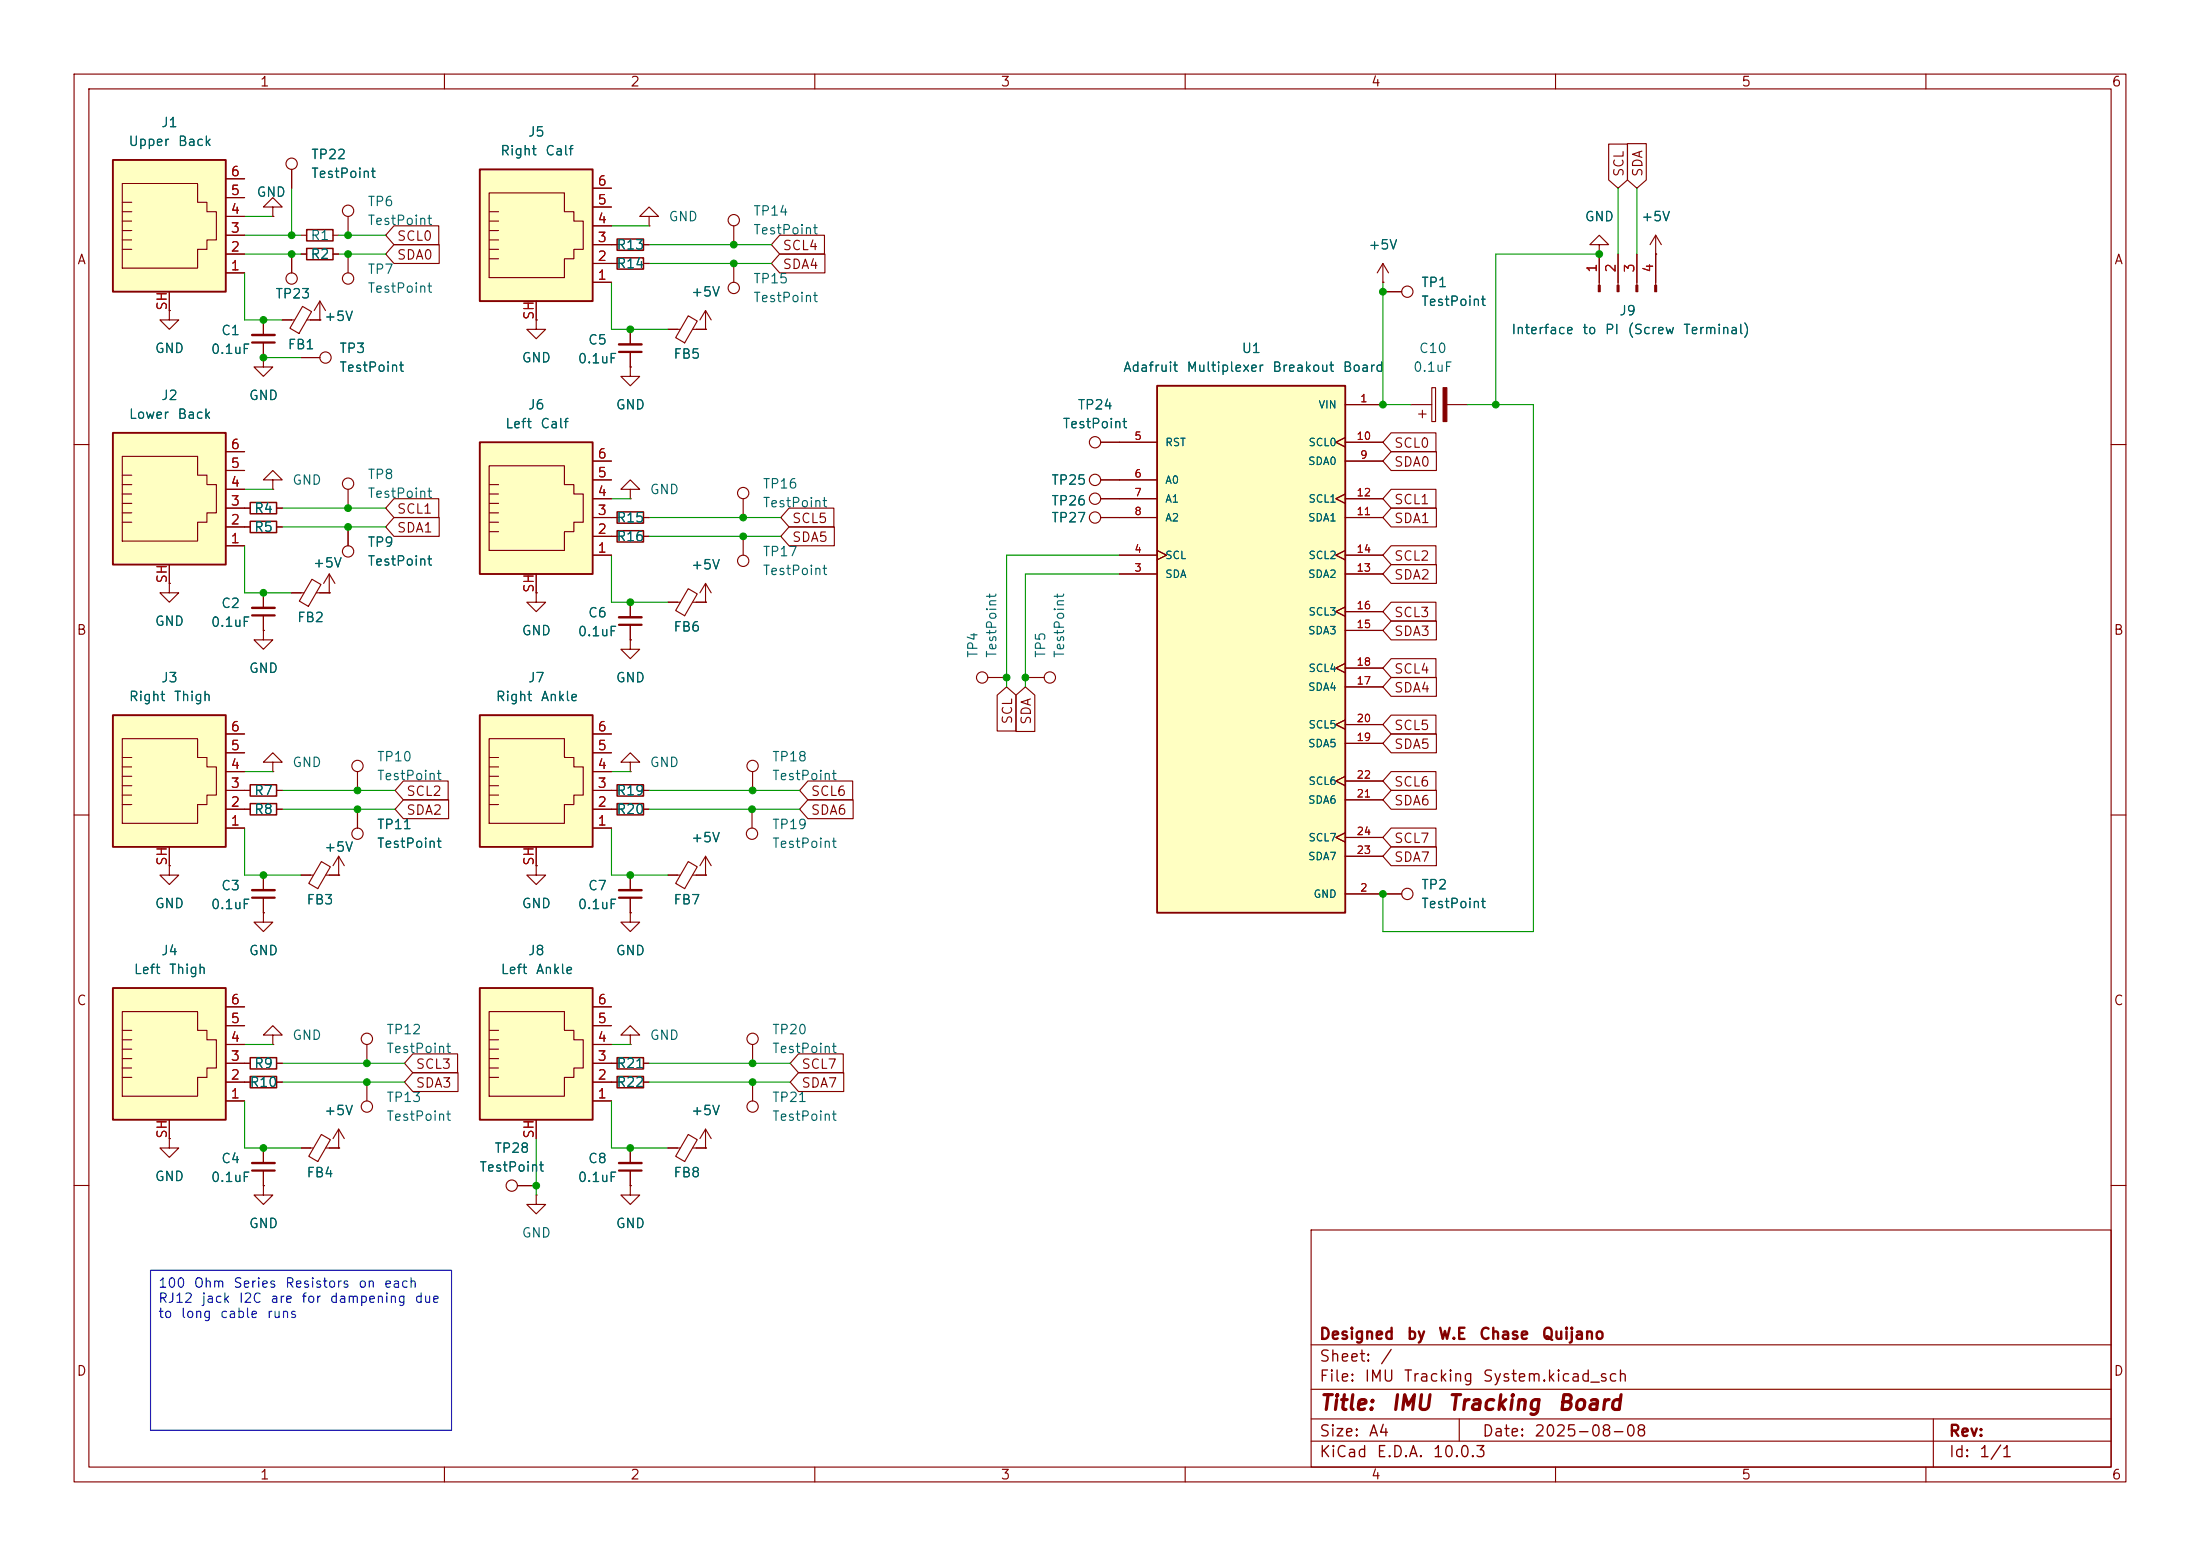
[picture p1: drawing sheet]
<svg xmlns="http://www.w3.org/2000/svg" width="297mm" height="210mm" viewBox="0 0 297 210" stroke-linecap="round" stroke-linejoin="round" font-family="sans-serif">
<g fill="none" stroke="#840000" stroke-width=".15">
<path d="M10 10h277v190h-277zM12 12h273v186h-273zM60 10v2M110 10v2M160 10v2M210 10v2M260 10v2M99.1 35.6v2.5M215.9 33h1.3l-1.3-1.2-1.3 1.2h1.3v1.3M215.9 34.3h.1M223.5 34.3h.1M223.5 31.8l-.7 1.2"/>
<path d="M223.5 31.8l.8 1.2M223.5 31.8v2.5M148.6 59.7h2.5M10 60h2M47 71.1v2.6M148.6 67.3h2.5M148.6 69.9h2.5M285 60h2M133.3 91.4h2.6M138.4 91.4h2.6M10 110h2M33 109.2h.8"/>
<path d="M37.3 109.2h.8M285 110h2M36.8 139.7h1.3l-1.3-1.3-1.2 1.3h1.2v1.3M186.7 120.7h2.5M22.9 153.7v1.2h1.2l-1.2 1.3-1.3-1.3h1.3M22.9 153.7h.1M33 143.5h.8M33 146.1h.8M35.6 154.9v2.1M35.6 158v2M36.8 141h.1M37.3 143.5h.8"/>
<path d="M37.3 146.1h.8M40.6 154.9h1.7M43.4 153.1l1.2 .7-1.7 3-1.2-.7zM44 154.9h1.7M45.7 154.9h.1M45.7 152.4l-.7 1.3M45.7 152.4l.8 1.3M45.7 152.4v2.5M49.5 141v2.5M49.5 146.1v2.5M10 160h2M35.6 160v1.3h1.2l-1.2 1.3-1.3-1.3h1.3"/>
<path d="M35.6 160h.1M177 166h108v32h-108zM285 160h2M60 198v2M110 198v2M160 198v2M177 194.5h108M177 191.5h108M177 187.5h108M177 181.5h108M197 191.5v3M210 198v2"/>
<path d="M260 198v2M261 191.5v6.5"/>
<circle cx="99.1" cy="38.9" r=".76"/>
<circle cx="147.8" cy="59.7" r=".76"/>
<circle cx="47" cy="74.4" r=".76"/>
<circle cx="147.8" cy="69.8" r=".76"/>
<circle cx="147.8" cy="67.3" r=".76"/>
<circle cx="132.6" cy="91.4" r=".76"/>
<circle cx="141.7" cy="91.4" r=".76"/>
<circle cx="190" cy="120.6" r=".76"/>
<circle cx="49.5" cy="140.2" r=".76"/>
<circle cx="49.5" cy="149.4" r=".76"/>
</g>
<path d="M34 158h3.1" fill="none" stroke="#840000" stroke-width=".3"/>
<path d="M34 157h3.1" fill="none" stroke="#840000" stroke-width=".33"/>
<path d="M33.8 108.5h3.5v1.5h-3.5zM33.8 142.7h3.5v1.6h-3.5zM33.8 145.3h3.5v1.5h-3.5z" fill="none" stroke="#840000" stroke-width=".2"/>
<path d="M15.2 133.4h15.3v17.7h-15.3z" fill="#ffffc2"/>
<g fill="none" stroke="#840000" stroke-width=".15">
<path d="M87.6 29.2h1.3l-1.3-1.3-1.2 1.3h1.2v1.3M87.6 30.5h.1M186.7 38.1h.1M186.7 35.6l-.8 1.2M186.7 35.6l.8 1.2M186.7 35.6v2.5M186.7 39.4h2.5M215.9 34.3v4.2M218.4 34.3v4.2M221 34.3v4.2M223.5 34.3v4.2M190.5 54.6h2.8"/>
<path d="M191.5 55.9h1M192 55.4v1M193.3 52.3h.5v4.6h-.5zM195.3 54.6h2.8M148.6 64.8h2.5M22.9 116.8v1.3h1.2l-1.2 1.3-1.3-1.3h1.3M22.9 116.8h.1M35.6 118.1v2M36.8 102.9h1.3l-1.3-1.3-1.2 1.3h1.2v1.2M36.8 104.1h.1M40.6 118.1h1.7M43.4 116.3l1.2 .7-1.7 2.9-1.2-.7z"/>
<path d="M44 118.1h1.7M45.7 118.1h.1M45.7 115.6l-.7 1.2M45.7 115.6l.8 1.2M45.7 115.6v2.5M48.3 104.1v2.6M48.3 109.2v2.6M16.5 136.5h10.2v2.6h1.2v1.2h1.3v3.8h-1.3v1.3h-1.2v2.6h-10.2zM16.5 139.1h1.3M30.5 138.4h2.5M30.5 135.9h2.5M35.6 123.2v1.3h1.2l-1.2 1.2-1.3-1.2h1.3"/>
<path d="M35.6 123.2h.1M35.6 121.2v2M16.5 140.3h1.3M16.5 141.6h1.3M16.5 142.9h1.3M16.5 144.1h1.3M16.5 145.4h1.3M22.9 151.1v2.6M30.5 148.6h2.5M30.5 146.1h2.5M30.5 143.5h2.5M30.5 141h2.5"/>
<circle cx="190" cy="39.4" r=".76"/>
<circle cx="147.8" cy="64.8" r=".76"/>
<circle cx="48.3" cy="103.4" r=".76"/>
<circle cx="48.3" cy="112.5" r=".76"/>
</g>
<path d="M15.2 133.4h15.3v17.7h-15.3z" fill="none" stroke="#840000" stroke-width=".25"/>
<g fill="#840000" stroke="#840000" stroke-width=".15">
<path d="M215.8 38.5h.2v.9h-.2z"/>
<path d="M218.3 38.5h.3v.9h-.3z"/>
<path d="M220.9 38.5h.2v.9h-.2z"/>
<path d="M223.4 38.5h.2v.9h-.2z"/>
<path d="M194.8 52.3h.5v4.6h-.5z"/>
</g>
<path d="M34 121.2h3.1" fill="none" stroke="#840000" stroke-width=".3"/>
<path d="M34 120.1h3.1" fill="none" stroke="#840000" stroke-width=".33"/>
<path d="M156.2 52.1h25.4v71.1h-25.4z" fill="#ffffc2"/>
<path d="M156.2 52.1h25.4v71.1h-25.4z" fill="none" stroke="#840000" stroke-width=".25"/>
<g fill="none" stroke="#840000" stroke-width=".15">
<path d="M35.6 43.2v2M35.6 46.2v2.1M151.1 59.7h5.1M181.6 59.1l-1.3 .6 1.3 .6M181.6 54.6h5.1M181.6 59.7h5.1M151.1 77.5h5.1M151.1 74.9h5.1M151.1 64.8h5.1M151.1 67.3h5.1M151.1 69.9h5.1M156.2 74.3l1.3 .6-1.3 .7"/>
<path d="M181.6 66.7l-1.3 .6 1.3 .6M181.6 74.3l-1.3 .6 1.3 .7M181.6 77.5h5.1M181.6 74.9h5.1M181.6 67.3h5.1M181.6 69.9h5.1M181.6 62.2h5.1M181.6 81.9l-1.3 .7 1.3 .6M181.6 89.5l-1.3 .7 1.3 .6M181.6 97.2l-1.3 .6 1.3 .6M181.6 85.1h5.1M181.6 82.6h5.1"/>
<path d="M181.6 92.7h5.1M181.6 90.2h5.1M181.6 97.8h5.1M72.4 116.8v1.3h1.3l-1.3 1.3-1.3-1.3h1.3M72.4 116.8h.1M181.6 104.8l-1.3 .6 1.3 .6M181.6 112.4l-1.3 .6 1.3 .7M181.6 100.3h5.1M181.6 108h5.1M181.6 105.4h5.1M181.6 115.6h5.1M181.6 113h5.1"/>
<path d="M181.6 120.7h5.1"/>
</g>
<path d="M34 46.2h3.1" fill="none" stroke="#840000" stroke-width=".3"/>
<path d="M34 45.2h3.1" fill="none" stroke="#840000" stroke-width=".33"/>
<path d="M64.8 96.5h15.2v17.8h-15.2z" fill="#ffffc2"/>
<g fill="none" stroke="#840000" stroke-width=".15">
<path d="M22.9 41.9v1.3h1.2l-1.2 1.3-1.3-1.3h1.3M22.9 41.9h.1M35.6 48.3v1.2h1.2l-1.2 1.3-1.3-1.3h1.3M35.6 48.3h.1M66 99.7h10.2v2.5h1.3v1.3h1.2v3.8h-1.2v1.3h-1.3v2.5h-10.2zM72.4 80v1.3h1.3l-1.3 1.3-1.3-1.3h1.3M72.4 80h.1M80 99.1h2.5M85.1 86.4v1.2h1.3l-1.3 1.3-1.3-1.3h1.3M85.1 86.4h.1M85.1 81.3v2M85.1 84.3v2.1"/>
<path d="M66 103.5h1.3M66 104.8h1.3M66 106h1.3M66 107.3h1.3M66 108.6h1.3M66 102.2h1.3M72.4 114.3v2.5M80 111.8h2.5M80 109.2h3.3M80 106.7h3.3M80 104.1h2.5M80 101.6h2.5"/>
<path d="M85.1 102.9h1.3l-1.3-1.3-1.3 1.3h1.3v1.2M85.1 104.1h.1M86.9 109.2h.7M86.9 106.7h.7M90.2 118.1h1.6M92.9 116.3l1.2 .7-1.7 2.9-1.2-.7zM93.5 118.1h1.7"/>
</g>
<path d="M64.8 96.5h15.2v17.8h-15.2z" fill="none" stroke="#840000" stroke-width=".25"/>
<path d="M83.6 84.3h3" fill="none" stroke="#840000" stroke-width=".3"/>
<path d="M83.6 83.3h3" fill="none" stroke="#840000" stroke-width=".33"/>
<path d="M83.3 108.5h3.6v1.5h-3.6zM83.3 105.9h3.6v1.5h-3.6z" fill="none" stroke="#840000" stroke-width=".2"/>
<path d="M15.2 58.4h15.3v17.8h-15.3z" fill="#ffffc2"/>
<g fill="none" stroke="#840000" stroke-width=".15">
<path d="M36.8 27.9h1.3l-1.3-1.2-1.2 1.2h1.2v1.3M36.8 29.2h.1M99.1 30.5v2.5M16.5 65.4h1.3M16.5 66.7h1.3M16.5 67.9h1.3M16.5 69.2h1.3M16.5 70.5h1.3M16.5 61.6h10.2v2.5h1.2v1.3h1.3v3.8h-1.3v1.3h-1.2v2.5h-10.2zM16.5 64.1h1.3M22.9 76.2v2.5M30.5 73.7h2.5"/>
<path d="M30.5 71.1h2.5M30.5 68.6h2.5M30.5 66h2.5M30.5 63.5h2.5M30.5 61h2.5M100.3 67.3v2.6M100.3 72.4v2.5M33 106.7h.8M37.3 106.7h.8M95.2 118.1h.1M95.2 115.6l-.7 1.2M95.2 115.6l.8 1.2"/>
<path d="M95.2 115.6v2.5M101.6 104.1v2.6"/>
<circle cx="99.1" cy="29.7" r=".76"/>
<circle cx="100.3" cy="75.7" r=".76"/>
<circle cx="100.3" cy="66.5" r=".76"/>
<circle cx="101.6" cy="103.4" r=".76"/>
</g>
<path d="M15.2 58.4h15.3v17.8h-15.3z" fill="none" stroke="#840000" stroke-width=".25"/>
<path d="M33.8 105.9h3.5v1.5h-3.5z" fill="none" stroke="#840000" stroke-width=".2"/>
<path d="M15.2 21.6h15.3v17.8h-15.3z" fill="#ffffc2"/>
<g fill="none" stroke="#840000" stroke-width=".15">
<path d="M16.5 28.6h1.3M16.5 29.8h1.3M16.5 31.1h1.3M16.5 32.4h1.3M16.5 33.7h1.3M16.5 24.8h10.2v2.5h1.2v1.3h1.3v3.8h-1.3v1.3h-1.2v2.5h-10.2zM16.5 27.3h1.3M22.9 39.4v2.5M30.5 36.8h2.5M30.5 34.3h2.5M30.5 31.8h2.5M30.5 29.2h2.5"/>
<path d="M30.5 26.7h2.5M30.5 24.1h2.5M39.4 34.3v2.5M38.1 43.2h1.7M40.8 41.4l1.3 .7-1.7 2.9-1.3-.7zM41.4 43.2h1.8M82.5 72.4h.8M82.5 69.9h.8M85.1 66h1.3l-1.3-1.2-1.3 1.2h1.3v1.3M85.1 67.3h.1M86.9 72.4h.7M86.9 69.9h.7"/>
<path d="M92.9 79.5l1.2 .7-1.7 2.9-1.2-.7zM95.2 78.7l-.7 1.3M95.2 78.7l.8 1.3M95.2 78.7v2.6M90.2 81.3h1.6M93.5 81.3h1.7M95.2 81.3h.1M85.1 118.1v2M101.5 109.2v2.6M85.1 121.2v2M82.5 143.5h.8M86.9 143.5h.7"/>
<circle cx="39.4" cy="37.6" r=".76"/>
<circle cx="101.5" cy="112.5" r=".76"/>
</g>
<path d="M15.2 21.6h15.3v17.8h-15.3z" fill="none" stroke="#840000" stroke-width=".25"/>
<path d="M83.3 71.6h3.6v1.6h-3.6zM83.3 69.1h3.6v1.5h-3.6zM83.3 142.7h3.6v1.6h-3.6z" fill="none" stroke="#840000" stroke-width=".2"/>
<path d="M83.6 121.2h3" fill="none" stroke="#840000" stroke-width=".3"/>
<path d="M83.6 120.1h3" fill="none" stroke="#840000" stroke-width=".33"/>
<path d="M64.8 133.4h15.2v17.7h-15.2z" fill="#ffffc2"/>
<g fill="none" stroke="#840000" stroke-width=".15">
<path d="M39.4 22.9v2.5M40.6 31.8h.8M40.6 34.3h.8M45 31.8h.7M45 34.3h.7M47 29.2v2.6M47 34.3v2.5M40.6 48.3h2.6M43.2 43.2h.1M43.2 40.6l-.8 1.3M43.2 40.6l.7 1.3M43.2 40.6v2.6"/>
<path d="M72.4 43.2v1.3h1.3l-1.3 1.2-1.3-1.2h1.3M72.4 43.2h.1M85.1 49.5v1.3h1.3l-1.3 1.3-1.3-1.3h1.3M85.1 49.5h.1M85.1 44.5v2M85.1 47.5v2M44.4 77.5l-.7 1.2M44.4 77.5l.8 1.2M44.4 77.5v2.5M44.4 80h.1M66 136.5h10.2v2.6h1.3v1.2h1.2v3.8h-1.2v1.3h-1.3v2.6h-10.2zM66 139.1h1.3"/>
<path d="M80 138.4h2.5M80 135.9h2.5M85.1 123.2v1.3h1.3l-1.3 1.2-1.3-1.2h1.3M85.1 123.2h.1M85.1 139.7h1.3l-1.3-1.3-1.3 1.3h1.3v1.3M66 140.3h1.3M66 141.6h1.3M66 142.9h1.3M66 144.1h1.3M66 145.4h1.3M72.4 151.1v2.6M80 148.6h2.5"/>
<path d="M80 146.1h3.3M80 143.5h2.5M80 141h2.5M85.1 141h.1M85.1 154.9v2.1M85.1 158v2M86.9 146.1h.7M90.2 154.9h1.6M92.9 153.1l1.2 .7-1.7 3-1.2-.7zM93.5 154.9h1.7M95.2 154.9h.1M95.2 152.4l-.7 1.3"/>
<path d="M95.2 152.4l.8 1.3M95.2 152.4v2.5M69.8 160h2.6M72.4 161.3v1.3h1.3l-1.3 1.2-1.3-1.2h1.3M72.4 161.3h.1M85.1 160v1.3h1.3l-1.3 1.3-1.3-1.3h1.3M85.1 160h.1"/>
<circle cx="39.4" cy="22.1" r=".76"/>
<circle cx="47" cy="28.4" r=".76"/>
<circle cx="47" cy="37.6" r=".76"/>
<circle cx="43.9" cy="48.3" r=".76"/>
<circle cx="69.1" cy="160" r=".76"/>
</g>
<path d="M64.8 133.4h15.2v17.7h-15.2z" fill="none" stroke="#840000" stroke-width=".25"/>
<path d="M41.4 31h3.6v1.5h-3.6zM41.4 33.5h3.6v1.6h-3.6zM83.3 145.3h3.6v1.5h-3.6z" fill="none" stroke="#840000" stroke-width=".2"/>
<path d="M83.6 47.5h3M83.6 158h3" fill="none" stroke="#840000" stroke-width=".3"/>
<path d="M83.6 46.5h3M83.6 157h3" fill="none" stroke="#840000" stroke-width=".33"/>
<path d="M15.2 96.5h15.3v17.8h-15.3z" fill="#ffffc2"/>
<g fill="none" stroke="#840000" stroke-width=".15">
<path d="M16.5 99.7h10.2v2.5h1.2v1.3h1.3v3.8h-1.3v1.3h-1.2v2.5h-10.2zM30.5 99.1h2.5M16.5 103.5h1.3M16.5 104.8h1.3M16.5 106h1.3M16.5 107.3h1.3M16.5 108.6h1.3M16.5 102.2h1.3M22.9 114.3v2.5M30.5 111.8h2.5M30.5 109.2h2.5M30.5 106.7h2.5"/>
<path d="M30.5 104.1h2.5M30.5 101.6h2.5M101.6 141v2.5M101.6 146.1v2.5"/>
<circle cx="101.6" cy="149.4" r=".76"/>
<circle cx="101.6" cy="140.2" r=".76"/>
</g>
<path d="M15.2 96.5h15.3v17.8h-15.3z" fill="none" stroke="#840000" stroke-width=".25"/>
<path d="M64.8 59.7h15.2v17.8h-15.2z" fill="#ffffc2"/>
<g fill="none" stroke="#840000" stroke-width=".15">
<path d="M82.5 35.6h.8M86.9 35.6h.7M22.9 78.7v1.3h1.2l-1.2 1.3-1.3-1.3h1.3M22.9 78.7h.1M66 66.7h1.3M66 67.9h1.3M66 69.2h1.3M66 70.5h1.3M66 71.8h1.3M66 62.9h10.2v2.5h1.3v1.3h1.2v3.8h-1.2v1.3h-1.3v2.5h-10.2zM66 65.4h1.3M72.4 77.5v2.5"/>
<path d="M80 74.9h2.5M80 72.4h2.5M80 69.9h2.5M80 67.3h2.5M80 64.8h2.5M80 62.2h2.5M35.6 85.1v1.3h1.2l-1.2 1.2-1.3-1.2h1.3M35.6 85.1h.1M35.6 80v2M35.6 83.1v2"/>
</g>
<path d="M64.8 59.7h15.2v17.8h-15.2z" fill="none" stroke="#840000" stroke-width=".25"/>
<path d="M83.3 34.8h3.6v1.5h-3.6z" fill="none" stroke="#840000" stroke-width=".2"/>
<path d="M34 83.1h3.1" fill="none" stroke="#840000" stroke-width=".3"/>
<path d="M34 82h3.1" fill="none" stroke="#840000" stroke-width=".33"/>
<path d="M64.8 22.9h15.2v17.7h-15.2z" fill="#ffffc2"/>
<g fill="none" stroke="#840000" stroke-width=".15">
<path d="M217.2 19.4h2.5v4.9l-1.3 1.1-1.2-1.1zM219.7 19.4h2.6v4.9l-1.3 1.1-1.3-1.1zM22.9 39.4v2.5M30.5 34.3h2.5M30.5 36.8h2.5M30.5 31.8h2.5M30.5 29.2h2.5M30.5 26.7h2.5M30.5 24.1h2.5M36.8 29.2h.1M39.4 22.9v2.5M39.4 34.3v2.5"/>
<path d="M40.6 34.3h.8M45 34.3h.7M53.2 33h6.1v2.6h-6.1l-1.1-1.3zM53.2 30.5h6v2.5h-6l-1.1-1.2zM66 29.8h1.3M66 31.1h1.3M66 32.4h1.3M66 33.7h1.3M66 34.9h1.3M66 26h10.2v2.6h1.3v1.2h1.2v3.9h-1.2v1.2h-1.3v2.6h-10.2zM66 28.6h1.3M80 38.1h2.5"/>
<path d="M80 35.6h3.3M80 33h3.3M80 30.5h2.5M80 27.9h2.5M80 25.4h2.5M86.9 35.6h.7M86.9 33h.7M105.3 34.3h6.1v2.5h-6.1l-1.2-1.2zM105.3 31.7h6v2.6h-6l-1.2-1.3zM186.7 38.1h.1M186.7 39.4h2.5M215.9 34.3h.1"/>
<path d="M215.9 34.3v3.8M218.4 34.3v3.8M221 34.3v3.8M223.5 34.3h.1M223.5 34.3v3.8M22.9 41.9h.1M35.6 48.3h.1M35.6 43.2v2M35.6 46.2v2.1M38.1 43.2h1.3M40.6 48.3h2.6M41.9 43.2h1.3"/>
<path d="M43.2 43.2h.1M72.4 43.2h.1M72.4 40.6v2.6M85.1 49.5h.1M85.1 44.5v2M85.1 47.5v2M90.2 44.5h1.6M92.9 42.6l1.2 .7-1.7 3-1.2-.7zM93.5 44.5h1.7M95.2 44.5h.1M95.2 41.9l-.7 1.3M95.2 41.9l.8 1.3"/>
<path d="M95.2 41.9v2.6M148.6 59.7h7.6M181.6 59.1l-1.3 .6 1.3 .6M181.6 54.6h5.1M181.6 59.7h5.1M187.8 58.4h6.1v2.6h-6.1l-1.1-1.3zM22.9 78.7h.1M22.9 76.2v2.5M30.5 68.6h3.3M30.5 71.1h3.3M30.5 73.7h2.5M30.5 66h2.5"/>
<path d="M30.5 63.5h2.5M30.5 61h2.5M36.8 64.8h1.3l-1.3-1.3-1.2 1.3h1.2v1.2M36.8 66h.1M37.3 68.6h.8M37.3 71.1h.8M42.1 78.2l1.2 .7-1.7 2.9-1.2-.7zM47 66v2.6M47 71.1v2.6M53.2 69.8h6.1v2.6h-6.1l-1.1-1.3zM53.2 67.3h6v2.6h-6l-1.1-1.3zM72.4 77.5v2.5"/>
<path d="M80 72.4h3.3M80 69.9h3.3M80 74.9h2.5M80 67.3h2.5M80 64.8h2.5M80 62.2h2.5M86.9 72.4h.7M86.9 69.9h.7M106.5 68.6h6.1v2.5h-6.1l-1.1-1.2zM106.5 71.1h6.1v2.6h-6.1l-1.1-1.3zM148.6 69.9h7.6M148.6 67.3h7.6"/>
<path d="M148.6 64.8h7.6M151.1 74.9h5.1M151.1 77.5h5.1M156.2 74.3l1.3 .6-1.3 .7M181.6 66.7l-1.3 .6 1.3 .6M181.6 74.3l-1.3 .6 1.3 .7M181.6 69.9h5.1M181.6 74.9h5.1M181.6 67.3h5.1M181.6 62.2h5.1M181.6 77.5h5.1M187.8 66h6.1v2.6h-6.1l-1.1-1.3z"/>
<path d="M187.8 61h6.1v2.5h-6.1l-1.1-1.3zM187.8 68.6h6.1v2.5h-6.1l-1.1-1.2zM187.8 73.7h6.1v2.5h-6.1l-1.1-1.3zM187.8 76.2h6.1v2.5h-6.1l-1.1-1.2zM30.5 99.1h2.5M35.6 85.1h.1M35.6 80v2M35.6 83.1v2M39.4 80h1.6M42.7 80h1.7M44.4 80h.1M72.4 80h.1"/>
<path d="M80 99.1h2.5M85.1 86.4h.1M85.1 81.3v2M85.1 84.3v2.1M90.2 81.3h1.2M94 81.3h1.2M95.2 81.3h.1M134.6 93.8l1.3-1.1 1.3 1.1v4.9h-2.6zM137.2 93.8l1.2-1.1 1.3 1.1v4.9h-2.5zM181.6 81.9l-1.3 .7 1.3 .6M181.6 89.5l-1.3 .7 1.3 .6M181.6 97.2l-1.3 .6 1.3 .6"/>
<path d="M181.6 85.1h5.1M181.6 82.6h5.1M181.6 92.7h5.1M181.6 90.2h5.1M181.6 97.8h5.1M187.8 91.4h6.1v2.6h-6.1l-1.1-1.3zM187.8 96.5h6.1v2.6h-6.1l-1.1-1.3zM187.8 88.9h6.1v2.5h-6.1l-1.1-1.2zM187.8 83.8h6.1v2.6h-6.1l-1.1-1.3zM187.8 81.3h6.1v2.5h-6.1l-1.1-1.2zM187.8 99.1h6.1v2.5h-6.1l-1.1-1.3zM22.9 116.8h.1"/>
<path d="M22.9 114.3v2.5M30.5 111.8h2.5M30.5 109.2h3.3M30.5 106.7h3.3M30.5 104.1h2.5M30.5 101.6h2.5M35.6 118.1v2M37.3 109.2h.8M37.3 106.7h.8M40.6 118.1h1.3M44.4 118.1h1.3M45.7 118.1h.1"/>
<path d="M48.3 109.2v2.6M54.5 105.4h6v2.6h-6l-1.2-1.3zM54.5 107.9h6.1v2.6h-6.1l-1.2-1.3zM72.4 116.8h.1M72.4 114.3v2.5M80 111.8h2.5M80 109.2h3.3M80 106.7h3.3M80 104.1h2.5M80 101.6h2.5M85.1 118.1v2M86.9 109.2h.7"/>
<path d="M86.9 106.7h.7M90.2 118.1h1.2M94 118.1h1.2M95.2 118.1h.1M109.1 105.4h6v2.6h-6l-1.2-1.3zM109.1 107.9h6.1v2.6h-6.1l-1.2-1.3zM181.6 104.8l-1.3 .6 1.3 .6M181.6 112.4l-1.3 .6 1.3 .7M181.6 100.3h5.1M181.6 108h5.1M181.6 105.4h5.1M181.6 115.6h5.1"/>
<path d="M181.6 113h5.1M187.8 111.8h6.1v2.5h-6.1l-1.1-1.3zM187.8 114.3h6.1v2.5h-6.1l-1.1-1.2zM187.8 104.1h6.1v2.6h-6.1l-1.1-1.3zM187.8 106.7h6.1v2.5h-6.1l-1.1-1.2zM30.5 138.4h2.5M30.5 135.9h2.5M35.6 123.2h.1M35.6 121.2v2M80 138.4h2.5M80 135.9h2.5M85.1 123.2h.1"/>
<path d="M85.1 121.2v2M181.6 120.7h7.6M22.9 153.7h.1M22.9 151.1v2.6M30.5 143.5h3.3M30.5 146.1h3.3M30.5 148.6h2.5M30.5 141h2.5M35.6 154.9v2.1M35.6 158v2M37.3 143.5h.8M37.3 146.1h.8"/>
<path d="M40.6 154.9h1.3M44.4 154.9h1.3M45.7 154.9h.1M55.7 142.2h6.1v2.6h-6.1l-1.1-1.3zM55.7 144.8h6.1v2.5h-6.1l-1.1-1.2zM72.4 151.1v2.6M80 143.5h3.3M80 146.1h3.3M80 148.6h2.5M80 141h2.5M85.1 154.9v2.1M85.1 158v2"/>
<path d="M86.9 143.5h.7M86.9 146.1h.7M90.2 154.9h1.2M94 154.9h1.2M95.2 154.9h.1M107.8 144.8h6.1v2.5h-6.1l-1.1-1.2zM107.8 142.2h6v2.6h-6l-1.1-1.3zM35.6 160h.1M69.8 160h2.6M85.1 160h.1"/>
<circle cx="47" cy="65.3" r=".76"/>
</g>
<path d="M64.8 22.9h15.2v17.7h-15.2z" fill="none" stroke="#840000" stroke-width=".25"/>
<path d="M83.3 32.3h3.6v1.5h-3.6zM33.8 67.8h3.5v1.5h-3.5zM33.8 70.4h3.5v1.5h-3.5z" fill="none" stroke="#840000" stroke-width=".2"/>
<g fill="none" stroke="#009600" stroke-width=".15">
<path d="M33 31.8h7.6M33 34.3h7.6M33 36.8v6.4h5.1M33 29.2h3.8M39.4 25.4v6.4M45.7 31.8h6.4M45.7 34.3h6.4M82.5 38.1v6.4h7.7M82.5 30.5h5.1M87.6 33h16.5M87.6 35.6h16.5M186.7 38.1v16.5h3.8"/>
<path d="M215.9 34.3h-14v20.3M218.4 25.4v8.9M221 25.4v8.9M35.6 48.3h5M198.1 54.6h8.9v71.1h-20.3v-5M33 73.7v6.3h6.4M33 66h3.8M38.1 71.1h14M38.1 68.6h14M82.5 74.9v6.4h7.7M82.5 67.3h2.6M87.6 69.9h17.8"/>
<path d="M87.6 72.4h17.8M151.1 74.9h-15.2v17.8M151.1 77.5h-12.7v15.2M33 111.8v6.3h7.6M33 104.1h3.8M38.1 106.7h15.2M38.1 109.2h15.2M82.5 111.8v6.3h7.7M82.5 104.1h2.6M87.6 106.7h20.3M87.6 109.2h20.3M33 148.6v6.3h7.6"/>
<path d="M33 141h3.8M38.1 146.1h16.5M38.1 143.5h16.5M72.4 153.7v7.6M82.5 148.6v6.3h7.7M82.5 141h2.6M87.6 146.1h19.1M87.6 143.5h19.1"/>
</g>
<path d="M20.3 171.5h40.7v21.5h-40.7z" fill="none" stroke="#0000c2" stroke-width=".15"/>
<g fill="#009600" stroke="#009600" stroke-width=".14">
<circle cx="49.5" cy="146.1" r=".46"/>
<circle cx="35.6" cy="154.9" r=".46"/>
<circle cx="49.5" cy="143.5" r=".46"/>
<circle cx="35.6" cy="118.1" r=".46"/>
<circle cx="48.3" cy="109.2" r=".46"/>
<circle cx="48.3" cy="106.7" r=".46"/>
<circle cx="85.1" cy="118.1" r=".46"/>
<circle cx="101.5" cy="109.2" r=".46"/>
<circle cx="101.6" cy="106.7" r=".46"/>
<circle cx="72.4" cy="160" r=".46"/>
<circle cx="101.6" cy="146.1" r=".46"/>
<circle cx="101.6" cy="143.5" r=".46"/>
<circle cx="85.1" cy="154.9" r=".46"/>
<circle cx="35.6" cy="80" r=".46"/>
<circle cx="47" cy="68.6" r=".46"/>
<circle cx="47" cy="71.1" r=".46"/>
<circle cx="100.3" cy="72.4" r=".46"/>
<circle cx="100.3" cy="69.9" r=".46"/>
<circle cx="85.1" cy="81.3" r=".46"/>
<circle cx="85.1" cy="44.5" r=".46"/>
<circle cx="47" cy="31.8" r=".46"/>
<circle cx="39.4" cy="34.3" r=".46"/>
<circle cx="47" cy="34.3" r=".46"/>
<circle cx="39.4" cy="31.8" r=".46"/>
<circle cx="35.6" cy="48.3" r=".46"/>
<circle cx="35.6" cy="43.2" r=".46"/>
<circle cx="201.9" cy="54.6" r=".46"/>
<circle cx="186.7" cy="54.6" r=".46"/>
<circle cx="186.7" cy="39.4" r=".46"/>
<circle cx="186.7" cy="120.7" r=".46"/>
<circle cx="215.9" cy="34.3" r=".46"/>
<circle cx="135.9" cy="91.4" r=".46"/>
<circle cx="138.4" cy="91.4" r=".46"/>
<circle cx="99.1" cy="35.6" r=".46"/>
<circle cx="99.1" cy="33" r=".46"/>
</g>
<g font-size="2" fill="#840000">
<text x="178" y="190.8">Title:</text>
<text x="187.7" y="190.8">IMU</text>
<text x="195.3" y="190.8">Tracking</text>
<text x="210.1" y="190.8">Board</text>
</g>
<g font-size="1.5" fill="#840000">
<text x="178" y="184.2">Sheet:</text>
<text x="178" y="181.2">Designed</text>
<text x="186.2" y="184.2">/</text>
<text x="189.8" y="181.2">by</text>
<text x="194.1" y="181.2">W.E</text>
<text x="199.6" y="181.2">Chase</text>
<text x="208" y="181.2">Quijano</text>
<text x="178" y="186.9">File:</text>
<text x="184.1" y="186.9">IMU</text>
<text x="189.4" y="186.9">Tracking</text>
<text x="200" y="186.9">System.kicad_sch</text>
<text x="178" y="197.1">KiCad</text>
<text x="178" y="194.3">Size:</text>
<text x="184.7" y="194.3">A4</text>
<text x="185.7" y="197.1">E.D.A.</text>
<text x="193.3" y="197.1">10.0.3</text>
<text x="200" y="194.3">Date:</text>
<text x="207" y="194.3">2025-08-08</text>
<text x="263" y="194.3">Rev:</text>
<text x="263" y="197.1">Id:</text>
<text x="267.1" y="197.1">1/1</text>
</g>
<g font-size="1.3" fill="#840000">
<text x="35" y="12">1</text>
<text x="85" y="12">2</text>
<text x="135" y="12">3</text>
<text x="185" y="12">4</text>
<text x="235" y="12">5</text>
<text x="285" y="12">6</text>
<text x="219.5" y="24" transform="rotate(-90 219.5 24)">SCL</text>
<text x="222" y="24" transform="rotate(-90 222 24)">SDA</text>
<text x="10.3" y="36">A</text>
<text x="53.5" y="35.4">SDA0</text>
<text x="53.5" y="32.8">SCL0</text>
<text x="105.6" y="34.1">SCL4</text>
<text x="285.3" y="36">A</text>
<text x="105.6" y="36.6">SDA4</text>
<text x="188.1" y="63.3">SDA0</text>
<text x="188.1" y="60.8">SCL0</text>
<text x="53.5" y="69.6">SCL1</text>
<text x="106.8" y="70.9">SCL5</text>
<text x="188.1" y="68.4">SCL1</text>
<text x="188.1" y="70.9">SDA1</text>
<text x="53.5" y="72.2">SDA1</text>
<text x="106.8" y="73.5">SDA5</text>
<text x="188.1" y="76">SCL2</text>
<text x="188.1" y="83.6">SCL3</text>
<text x="188.1" y="78.5">SDA2</text>
<text x="10.3" y="86">B</text>
<text x="188.1" y="86.2">SDA3</text>
<text x="285.3" y="86">B</text>
<text x="188.1" y="93.8">SDA4</text>
<text x="188.1" y="91.2">SCL4</text>
<text x="137" y="97.8" transform="rotate(-90 137 97.8)">SCL</text>
<text x="139.5" y="97.9" transform="rotate(-90 139.5 97.9)">SDA</text>
<text x="188.1" y="98.9">SCL5</text>
<text x="188.1" y="101.4">SDA5</text>
<text x="54.8" y="107.7">SCL2</text>
<text x="109.4" y="107.7">SCL6</text>
<text x="188.1" y="106.5">SCL6</text>
<text x="54.8" y="110.3">SDA2</text>
<text x="109.4" y="110.3">SDA6</text>
<text x="188.1" y="109">SDA6</text>
<text x="188.1" y="114.1">SCL7</text>
<text x="188.1" y="116.6">SDA7</text>
<text x="10.3" y="136">C</text>
<text x="285.3" y="136">C</text>
<text x="56" y="144.6">SCL3</text>
<text x="56" y="147.1">SDA3</text>
<text x="108.1" y="147.1">SDA7</text>
<text x="108.1" y="144.6">SCL7</text>
<text x="10.3" y="186">D</text>
<text x="285.3" y="186">D</text>
<text x="35" y="200">1</text>
<text x="85" y="200">2</text>
<text x="135" y="200">3</text>
<text x="185" y="200">4</text>
<text x="235" y="200">5</text>
<text x="285" y="200">6</text>
</g>
<g font-size="1.3" fill="#006464">
<text x="21.7" y="17.5">J1</text>
<text x="17.3" y="20">Upper</text>
<text x="23.9" y="20">Back</text>
<text x="41.9" y="21.8">TP22</text>
<text x="67.5" y="21.3">Right</text>
<text x="71.2" y="18.8">J5</text>
<text x="73.5" y="21.3">Calf</text>
<text x="34.6" y="26.9">GND</text>
<text x="41.9" y="24.3">TestPoint</text>
<text x="49.5" y="28.1">TP6</text>
<text x="101.6" y="29.4">TP14</text>
<text x="41.8" y="32.7">R1</text>
<text x="41.8" y="35.3">R2</text>
<text x="49.5" y="30.7">TestPoint</text>
<text x="83.1" y="34">R13</text>
<text x="90.2" y="30.2">GND</text>
<text x="101.6" y="32">TestPoint</text>
<text x="184.7" y="34">+5V</text>
<text x="213.9" y="30.2">GND</text>
<text x="221.5" y="30.2">+5V</text>
<text x="37.1" y="40.6">TP23</text>
<text x="49.5" y="37.3">TP7</text>
<text x="49.5" y="39.8">TestPoint</text>
<text x="83.1" y="36.5">R14</text>
<text x="93.2" y="40.3">+5V</text>
<text x="101.6" y="41.1">TestPoint</text>
<text x="101.6" y="38.6">TP15</text>
<text x="191.8" y="39.1">TP1</text>
<text x="191.8" y="41.6">TestPoint</text>
<text x="20.8" y="48">GND</text>
<text x="29.8" y="45.5">C1</text>
<text x="38.8" y="47.5">FB1</text>
<text x="43.7" y="43.6">+5V</text>
<text x="45.7" y="48">TP3</text>
<text x="79.3" y="46.8">C5</text>
<text x="167.5" y="48">U1</text>
<text x="191.5" y="48">C10</text>
<text x="203.9" y="45.4">Interface</text>
<text x="213.5" y="45.4">to</text>
<text x="216.6" y="45.4">PI</text>
<text x="218.5" y="42.9">J9</text>
<text x="219.6" y="45.4">(Screw</text>
<text x="227.1" y="45.4">Terminal)</text>
<text x="28.4" y="48.1">0.1uF</text>
<text x="45.7" y="50.5">TestPoint</text>
<text x="70.4" y="49.2">GND</text>
<text x="77.9" y="49.4">0.1uF</text>
<text x="90.8" y="48.7">FB5</text>
<text x="151.5" y="50.5">Adafruit</text>
<text x="160.1" y="50.5">Multiplexer</text>
<text x="171.7" y="50.5">Breakout</text>
<text x="181.2" y="50.5">Board</text>
<text x="190.7" y="50.5">0.1uF</text>
<text x="17.3" y="56.9">Lower</text>
<text x="21.7" y="54.3">J2</text>
<text x="23.9" y="56.9">Back</text>
<text x="33.5" y="54.3">GND</text>
<text x="68.1" y="58.1">Left</text>
<text x="71.2" y="55.6">J6</text>
<text x="72.9" y="58.1">Calf</text>
<text x="83.1" y="55.6">GND</text>
<text x="143.4" y="58.1">TestPoint</text>
<text x="145.4" y="55.6">TP24</text>
<text x="39.4" y="65.7">GND</text>
<text x="49.5" y="65">TP8</text>
<text x="141.8" y="65.7">TP25</text>
<text x="34.2" y="69.6">R4</text>
<text x="49.5" y="67.5">TestPoint</text>
<text x="83.1" y="70.8">R15</text>
<text x="87.6" y="67">GND</text>
<text x="102.9" y="68.8">TestPoint</text>
<text x="102.9" y="66.2">TP16</text>
<text x="141.8" y="68.5">TP26</text>
<text x="141.8" y="70.8">TP27</text>
<text x="34.2" y="72.1">R5</text>
<text x="42.2" y="76.9">+5V</text>
<text x="49.5" y="74.1">TP9</text>
<text x="49.5" y="76.7">TestPoint</text>
<text x="83.1" y="73.4">R16</text>
<text x="93.2" y="77.2">+5V</text>
<text x="102.9" y="77.9">TestPoint</text>
<text x="102.9" y="75.4">TP17</text>
<text x="29.8" y="82.4">C2</text>
<text x="79.3" y="83.6">C6</text>
<text x="20.8" y="84.8">GND</text>
<text x="28.4" y="84.9">0.1uF</text>
<text x="40" y="84.3">FB2</text>
<text x="70.4" y="86.1">GND</text>
<text x="77.9" y="86.2">0.1uF</text>
<text x="90.8" y="85.6">FB6</text>
<text x="132.3" y="88.9" transform="rotate(-90 132.3 88.9)">TP4</text>
<text x="134.8" y="88.9" transform="rotate(-90 134.8 88.9)">TestPoint</text>
<text x="141.4" y="88.9" transform="rotate(-90 141.4 88.9)">TP5</text>
<text x="144" y="88.9" transform="rotate(-90 144 88.9)">TestPoint</text>
<text x="17.3" y="95">Right</text>
<text x="21.7" y="92.4">J3</text>
<text x="23.4" y="95">Thigh</text>
<text x="33.5" y="91.1">GND</text>
<text x="66.8" y="95">Right</text>
<text x="71.2" y="92.4">J7</text>
<text x="72.9" y="95">Ankle</text>
<text x="83.1" y="92.4">GND</text>
<text x="34.2" y="107.7">R7</text>
<text x="39.4" y="103.8">GND</text>
<text x="50.8" y="105.6">TestPoint</text>
<text x="50.8" y="103.1">TP10</text>
<text x="83.1" y="107.7">R19</text>
<text x="87.6" y="103.8">GND</text>
<text x="104.1" y="105.6">TestPoint</text>
<text x="104.1" y="103.1">TP18</text>
<text x="34.2" y="110.2">R8</text>
<text x="50.8" y="112.2">TP11</text>
<text x="83.1" y="110.2">R20</text>
<text x="104.1" y="112.2">TP19</text>
<text x="43.7" y="115.3">+5V</text>
<text x="50.8" y="114.8">TestPoint</text>
<text x="93.2" y="114">+5V</text>
<text x="104.1" y="114.8">TestPoint</text>
<text x="20.8" y="122.9">GND</text>
<text x="28.4" y="123">0.1uF</text>
<text x="29.8" y="120.5">C3</text>
<text x="41.3" y="122.4">FB3</text>
<text x="70.4" y="122.9">GND</text>
<text x="77.9" y="123">0.1uF</text>
<text x="79.3" y="120.5">C7</text>
<text x="90.8" y="122.4">FB7</text>
<text x="191.8" y="120.4">TP2</text>
<text x="191.8" y="122.9">TestPoint</text>
<text x="18" y="131.8">Left</text>
<text x="21.7" y="129.2">J4</text>
<text x="22.7" y="131.8">Thigh</text>
<text x="33.5" y="129.2">GND</text>
<text x="67.5" y="131.8">Left</text>
<text x="71.2" y="129.2">J8</text>
<text x="72.2" y="131.8">Ankle</text>
<text x="83.1" y="129.2">GND</text>
<text x="39.4" y="140.7">GND</text>
<text x="52.1" y="142.4">TestPoint</text>
<text x="52.1" y="139.9">TP12</text>
<text x="87.6" y="140.7">GND</text>
<text x="104.1" y="142.4">TestPoint</text>
<text x="104.1" y="139.9">TP20</text>
<text x="33.6" y="147">R10</text>
<text x="34.2" y="144.5">R9</text>
<text x="52.1" y="149.1">TP13</text>
<text x="83.1" y="144.5">R21</text>
<text x="83.1" y="147">R22</text>
<text x="104.1" y="149.1">TP21</text>
<text x="43.7" y="150.8">+5V</text>
<text x="52.1" y="151.6">TestPoint</text>
<text x="66.7" y="155.9">TP28</text>
<text x="93.2" y="150.8">+5V</text>
<text x="104.1" y="151.6">TestPoint</text>
<text x="20.8" y="159.7">GND</text>
<text x="28.4" y="159.8">0.1uF</text>
<text x="29.8" y="157.3">C4</text>
<text x="41.3" y="159.2">FB4</text>
<text x="64.6" y="158.5">TestPoint</text>
<text x="77.9" y="159.8">0.1uF</text>
<text x="79.3" y="157.3">C8</text>
<text x="90.8" y="159.2">FB8</text>
<text x="33.5" y="166.1">GND</text>
<text x="70.4" y="167.3">GND</text>
<text x="83.1" y="166.1">GND</text>
</g>
<g font-size="1.3" fill="#a90000">
<text x="31" y="29.2">4</text>
<text x="31" y="26.6">5</text>
<text x="31" y="24.1">6</text>
<text x="80.6" y="27.9">5</text>
<text x="80.6" y="25.4">6</text>
<text x="31" y="34.3">2</text>
<text x="31" y="31.7">3</text>
<text x="80.6" y="35.5">2</text>
<text x="80.6" y="33">3</text>
<text x="80.6" y="30.5">4</text>
<text x="31" y="36.8">1</text>
<text x="80.6" y="38.1">1</text>
<text x="215.9" y="36.9" transform="rotate(-90 215.9 36.9)">1</text>
<text x="218.4" y="36.9" transform="rotate(-90 218.4 36.9)">2</text>
<text x="221" y="36.9" transform="rotate(-90 221 36.9)">3</text>
<text x="223.5" y="36.9" transform="rotate(-90 223.5 36.9)">4</text>
<text x="22.8" y="42" transform="rotate(-90 22.8 42)">SH</text>
<text x="72.4" y="43.3" transform="rotate(-90 72.4 43.3)">SH</text>
<text x="31" y="63.5">5</text>
<text x="31" y="60.9">6</text>
<text x="80.6" y="64.7">5</text>
<text x="80.6" y="62.2">6</text>
<text x="31" y="71.1">2</text>
<text x="31" y="68.6">3</text>
<text x="31" y="66">4</text>
<text x="80.6" y="69.8">3</text>
<text x="80.6" y="67.3">4</text>
<text x="31" y="73.6">1</text>
<text x="80.6" y="74.9">1</text>
<text x="80.6" y="72.4">2</text>
<text x="22.8" y="78.8" transform="rotate(-90 22.8 78.8)">SH</text>
<text x="72.4" y="80.1" transform="rotate(-90 72.4 80.1)">SH</text>
<text x="31" y="101.6">5</text>
<text x="31" y="99">6</text>
<text x="80.6" y="101.6">5</text>
<text x="80.6" y="99">6</text>
<text x="31" y="106.7">3</text>
<text x="31" y="104.1">4</text>
<text x="80.6" y="106.7">3</text>
<text x="80.6" y="104.1">4</text>
<text x="31" y="111.7">1</text>
<text x="31" y="109.2">2</text>
<text x="80.6" y="111.7">1</text>
<text x="80.6" y="109.2">2</text>
<text x="22.8" y="116.9" transform="rotate(-90 22.8 116.9)">SH</text>
<text x="72.4" y="116.9" transform="rotate(-90 72.4 116.9)">SH</text>
<text x="31" y="135.9">6</text>
<text x="80.6" y="135.9">6</text>
<text x="31" y="143.5">3</text>
<text x="31" y="140.9">4</text>
<text x="31" y="138.4">5</text>
<text x="80.6" y="143.5">3</text>
<text x="80.6" y="140.9">4</text>
<text x="80.6" y="138.4">5</text>
<text x="31" y="148.6">1</text>
<text x="31" y="146">2</text>
<text x="80.6" y="148.6">1</text>
<text x="80.6" y="146">2</text>
<text x="22.8" y="153.8" transform="rotate(-90 22.8 153.8)">SH</text>
<text x="72.4" y="153.8" transform="rotate(-90 72.4 153.8)">SH</text>
</g>
<g font-size="1.3" fill="#0000c2">
<text x="21.3" y="174.1">100</text>
<text x="21.3" y="176.2">RJ12</text>
<text x="21.3" y="178.2">to</text>
<text x="24.3" y="178.2">long</text>
<text x="26.1" y="174.1">Ohm</text>
<text x="27.1" y="176.2">jack</text>
<text x="29.6" y="178.2">cable</text>
<text x="31.4" y="174.1">Series</text>
<text x="32.1" y="176.2">I2C</text>
<text x="35.9" y="178.2">runs</text>
<text x="36.4" y="176.2">are</text>
<text x="38.4" y="174.1">Resistors</text>
<text x="40.6" y="176.2">for</text>
<text x="44.4" y="176.2">dampening</text>
<text x="48.3" y="174.1">on</text>
<text x="51.7" y="174.1">each</text>
<text x="55.9" y="176.2">due</text>
</g>
<g font-size="1" fill="#a90000">
<text x="153.1" y="59.6">5</text>
<text x="183.1" y="59.6">10</text>
<text x="183.5" y="54.5">1</text>
<text x="153.1" y="64.7">6</text>
<text x="183.5" y="62.2">9</text>
<text x="153.1" y="67.2">7</text>
<text x="153.1" y="69.8">8</text>
<text x="183.1" y="69.8">11</text>
<text x="183.1" y="67.2">12</text>
<text x="153.1" y="77.4">3</text>
<text x="153.1" y="74.9">4</text>
<text x="183.1" y="77.4">13</text>
<text x="183.1" y="74.9">14</text>
<text x="183.1" y="82.5">16</text>
<text x="183.1" y="85">15</text>
<text x="183.1" y="92.6">17</text>
<text x="183.1" y="90.1">18</text>
<text x="183.1" y="100.3">19</text>
<text x="183.1" y="97.7">20</text>
<text x="183.1" y="107.9">21</text>
<text x="183.1" y="105.3">22</text>
<text x="183.1" y="113">24</text>
<text x="183.1" y="115.5">23</text>
<text x="183.5" y="120.6">2</text>
</g>
<g font-size="1" fill="#006464">
<text x="177.9" y="55.4">VIN</text>
<text x="157.2" y="60.5">RST</text>
<text x="157.2" y="65.5">A0</text>
<text x="176.5" y="63">SDA0</text>
<text x="176.6" y="60.5">SCL0</text>
<text x="157.2" y="68.1">A1</text>
<text x="157.2" y="70.6">A2</text>
<text x="176.5" y="70.6">SDA1</text>
<text x="176.6" y="68.1">SCL1</text>
<text x="157.2" y="75.7">SCL</text>
<text x="176.6" y="75.7">SCL2</text>
<text x="157.2" y="78.2">SDA</text>
<text x="176.5" y="78.2">SDA2</text>
<text x="176.6" y="83.3">SCL3</text>
<text x="176.5" y="85.9">SDA3</text>
<text x="176.5" y="93.5">SDA4</text>
<text x="176.6" y="90.9">SCL4</text>
<text x="176.5" y="101.1">SDA5</text>
<text x="176.6" y="98.6">SCL5</text>
<text x="176.6" y="106.2">SCL6</text>
<text x="176.5" y="108.7">SDA6</text>
<text x="176.6" y="113.8">SCL7</text>
<text x="176.5" y="116.3">SDA7</text>
<text x="177.2" y="121.4">GND</text>
</g>
</svg>
